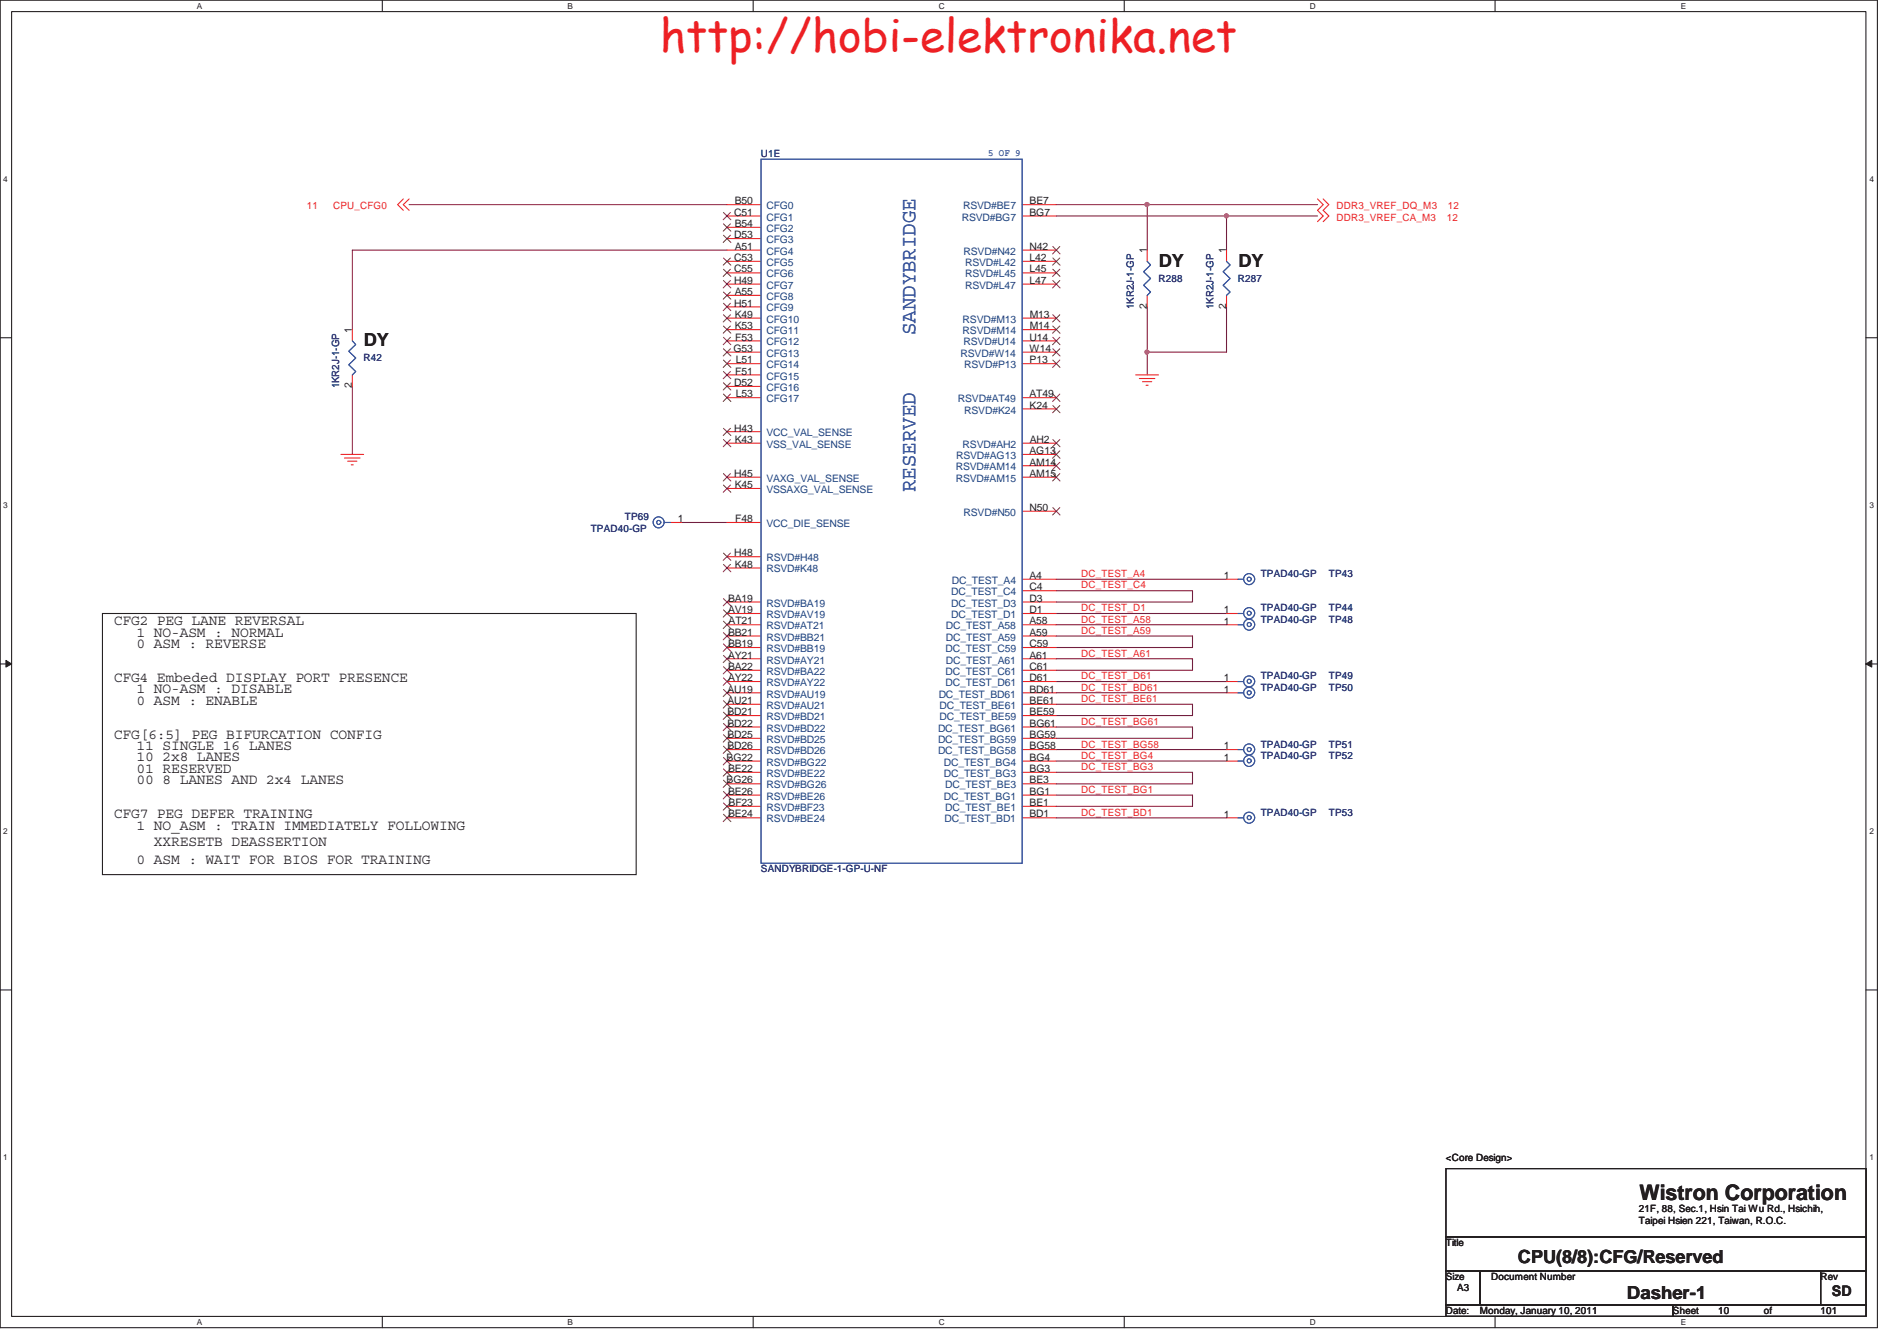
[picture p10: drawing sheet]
<svg xmlns="http://www.w3.org/2000/svg" width="297mm" height="210mm" viewBox="0 0 297 210" stroke-linecap="round" stroke-linejoin="round" font-family="sans-serif">
<path d="M0 0h294v207.9h-294zM1.8 1.8h290.4v204.3h-290.4z" fill="none" stroke="#231f20" stroke-width=".17"/>
<g fill="#fff">
<path d="M30.8 .2h.8v1.4h-.8z"/>
<path d="M30.8 206.3h.8v1.4h-.8z"/>
</g>
<path d="M59.9 0v1.8M59.9 206.1v1.8" fill="none" stroke="#231f20" stroke-width=".17"/>
<g fill="#fff">
<path d="M88.9 .2h.8v1.4h-.8z"/>
<path d="M88.9 206.3h.8v1.4h-.8z"/>
</g>
<path d="M117.9 0v1.8M117.9 206.1v1.8" fill="none" stroke="#231f20" stroke-width=".17"/>
<g fill="#fff">
<path d="M146.9 .2h.9v1.4h-.9z"/>
<path d="M146.9 206.3h.9v1.4h-.9z"/>
</g>
<path d="M176 0v1.8M176 206.1v1.8" fill="none" stroke="#231f20" stroke-width=".17"/>
<g fill="#fff">
<path d="M205 .2h.9v1.4h-.9z"/>
<path d="M205 206.3h.9v1.4h-.9z"/>
</g>
<path d="M234.1 0v1.8M234.1 206.1v1.8" fill="none" stroke="#231f20" stroke-width=".17"/>
<g fill="#fff">
<path d="M263.1 .2h.8v1.4h-.8z"/>
<path d="M263.1 206.3h.8v1.4h-.8z"/>
<path d="M.5 27.3h.7v1.4h-.7z"/>
<path d="M292.7 27.3h.6v1.4h-.6z"/>
<path d="M.5 78.4h.7v1.4h-.7z"/>
<path d="M292.7 78.4h.6v1.4h-.6z"/>
</g>
<path d="M0 52.9h1.8M292.2 52.9h1.8" fill="none" stroke="#231f20" stroke-width=".17"/>
<g fill="#fff">
<path d="M.5 129.5h.7v1.4h-.7z"/>
<path d="M292.7 129.5h.6v1.4h-.6z"/>
</g>
<path d="M0 104h1.8M292.2 104h1.8" fill="none" stroke="#231f20" stroke-width=".17"/>
<path d="M.9 103.4l.9 .6-.9 .5z" fill="#231f20"/>
<path d="M.9 103.4l.9 .6-.9 .5z" fill="none" stroke="#231f20" stroke-width=".16"/>
<path d="M292.2 104l.9-.6v1.1z" fill="#231f20"/>
<path d="M292.2 104l.9-.6v1.1z" fill="none" stroke="#231f20" stroke-width=".16"/>
<g fill="#fff">
<path d="M.5 180.6h.7v1.4h-.7z"/>
<path d="M292.7 180.6h.6v1.4h-.6z"/>
</g>
<path d="M0 155h1.8M292.2 155h1.8" fill="none" stroke="#231f20" stroke-width=".17"/>
<g fill="none" stroke="#7f1542" stroke-width=".17">
<path d="M64.1 32h49.7M113.8 39.2h-58.6v12.4M165.4 32h40.9M165.4 33.8h26.7M179.6 32v7.2M55.2 60.5v10.7M165.4 92.5h21.3v1.8h-21.3M165.4 96.1h26.7M165.4 97.8h26.7M165.4 99.6h21.3v1.8h-21.3M165.4 90.7h26.7M165.4 106.7h26.7"/>
<path d="M165.4 108.5h26.7M165.4 117.4h26.7M165.4 119.2h26.7M165.4 103.2h21.3v1.8h-21.3M165.4 110.3h21.3v1.7h-21.3M165.4 113.8h21.3v1.8h-21.3M165.4 128.1h26.7M165.4 120.9h21.3v1.8h-21.3M165.4 124.5h21.3v1.8h-21.3"/>
</g>
<circle cx="179.6" cy="32" r=".32" fill="#b8529f"/>
<circle cx="179.6" cy="32" r=".32" fill="none" stroke="#b8529f" stroke-width=".17"/>
<path d="M192.1 33.8h14.2M179.6 48.1v7M192.1 48.1v7" fill="none" stroke="#7f1542" stroke-width=".17"/>
<circle cx="192" cy="33.8" r=".33" fill="#b8529f"/>
<circle cx="192" cy="33.8" r=".33" fill="none" stroke="#b8529f" stroke-width=".17"/>
<path d="M192.1 55.1h-12.5v3.6" fill="none" stroke="#7f1542" stroke-width=".17"/>
<circle cx="179.6" cy="55.1" r=".32" fill="#b8529f"/>
<circle cx="179.6" cy="55.1" r=".32" fill="none" stroke="#b8529f" stroke-width=".17"/>
<path d="M192.1 33.8v5.4M106.7 81.8h7.1" fill="none" stroke="#7f1542" stroke-width=".17"/>
<g fill="none" stroke="#ec2426" stroke-width=".17">
<path d="M63.1 31.2l-.8 .8 .8 .9M64.1 31.2l-1 .8 1 .9M113.8 32h5.4M113.8 33.8h5.4M113.8 35.6h5.4M113.8 37.4h5.4M113.8 39.2h5.4M160.1 32h5.3M160.1 33.8h5.3M160.1 39.2h5.3M179.6 39.2v1.7M192.1 39.2v1.7"/>
<path d="M206.3 31.2l.9 .8-.9 .9 .9 .9-.9 .9M207.2 31.2l.9 .8-.9 .9 .9 .9-.9 .9M55.2 51.6v1.8M55.2 58.7v1.8M113.8 58.7h5.4M113.8 40.9h5.4M113.8 42.7h5.4M113.8 44.5h5.4M113.8 46.3h5.4M113.8 48.1h5.4M113.8 49.8h5.4M113.8 51.6h5.4"/>
<path d="M113.8 53.4h5.4M113.8 55.1h5.4M113.8 56.9h5.4M160.1 40.9h5.3M160.1 42.7h5.3M160.1 44.5h5.3M160.1 49.8h5.3M160.1 51.6h5.3M160.1 53.4h5.3M160.1 55.1h5.3M160.1 56.9h5.3M177.8 58.7h3.6"/>
<path d="M178.4 59.3h2.4M178.9 59.8h1.4M179.6 46.3v1.8M192.1 46.3v1.8M53.4 71.2h3.5M53.9 71.7h2.5M54.4 72.2h1.5M55 72.8h.3M113.8 60.5h5.4M113.8 62.3h5.4M113.8 67.6h5.4M113.8 69.4h5.4"/>
<path d="M113.8 74.7h5.4M113.8 76.5h5.4M160.1 71.2h5.3M160.1 62.3h5.3M160.1 69.4h5.3M160.1 74.7h5.3M160.1 72.9h5.3M160.1 64h5.3M179.5 60.3h.3M105 81.8h1.7M113.8 81.8h5.4M113.8 97.8h5.4"/>
<path d="M113.8 99.6h5.4M113.8 96.1h5.4M113.8 94.3h5.4M113.8 87.2h5.4M113.8 88.9h5.4M160.1 90.7h5.3M160.1 97.8h5.3M160.1 99.6h5.3M160.1 92.5h5.3M160.1 96.1h5.3M160.1 94.3h5.3M160.1 80h5.3"/>
<path d="M192.1 90.7h1.8M192.1 97.8h1.8M192.1 96.1h1.8M113.8 106.7h5.4M113.8 117.4h5.4M113.8 103.2h5.4M113.8 108.5h5.4M113.8 112h5.4M113.8 110.3h5.4M113.8 119.2h5.4M113.8 115.6h5.4M113.8 113.8h5.4"/>
<path d="M113.8 101.4h5.4M113.8 105h5.4M160.1 106.7h5.3M160.1 117.4h5.3M160.1 103.2h5.3M160.1 108.5h5.3M160.1 112h5.3M160.1 110.3h5.3M160.1 119.2h5.3M160.1 115.6h5.3M160.1 113.8h5.3M160.1 101.4h5.3"/>
<path d="M160.1 105h5.3M192.1 106.7h1.8M192.1 117.4h1.8M192.1 108.5h1.8M192.1 119.2h1.8M113.8 128.1h5.4M113.8 126.3h5.4M113.8 122.7h5.4M113.8 124.5h5.4M113.8 120.9h5.4M160.1 128.1h5.3M160.1 126.3h5.3"/>
<path d="M160.1 122.7h5.3M160.1 124.5h5.3M160.1 120.9h5.3M192.1 128.1h1.8"/>
</g>
<path d="M16 96.1h83.6v40.9h-83.6zM226.4 183h65.8v10.7h-65.8zM226.4 193.7h65.8v5.3h-65.8zM226.4 199h5.3v5.3h-5.3zM231.7 199h53.4v5.3h-53.4zM285.1 199h7.1v5.3h-7.1zM226.4 204.3h35.6v1.8h-35.6zM262 204.3h30.2v1.8h-30.2z" fill="none" stroke="#231f20" stroke-width=".17"/>
<g fill="none" stroke="#3a53a4" stroke-width=".17">
<path d="M119.2 24.9h40.9v110.3h-40.9zM55.2 53.4l.5 .5-1.1 1.1 1.1 1.1-1.1 1 1.1 1.1-.5 .5M179.6 40.9l.6 .6-1.1 1 1.1 1.1-1.1 1.1 1.1 1-.6 .6M192.1 40.9l.5 .6-1.1 1 1.1 1.1-1.1 1.1 1.1 1-.5 .6M104.1 81.8h.9M193.9 90.7h.8M193.9 97.8h.8M193.9 96.1h.8M193.9 106.7h.8M193.9 117.4h.8M193.9 108.5h.8M193.9 119.2h.8"/>
<path d="M193.9 128.1h.8"/>
<circle cx="103.1" cy="81.8" r=".86"/>
<circle cx="103.1" cy="81.8" r=".33"/>
<circle cx="195.6" cy="96" r=".87"/>
<circle cx="195.6" cy="97.8" r=".86"/>
<circle cx="195.6" cy="90.7" r=".86"/>
<circle cx="195.6" cy="97.8" r=".33"/>
<circle cx="195.6" cy="90.7" r=".33"/>
<circle cx="195.6" cy="96" r=".33"/>
<circle cx="195.6" cy="119.1" r=".86"/>
<circle cx="195.6" cy="106.7" r=".86"/>
<circle cx="195.6" cy="117.3" r=".86"/>
<circle cx="195.6" cy="108.5" r=".86"/>
<circle cx="195.6" cy="106.7" r=".33"/>
<circle cx="195.6" cy="117.4" r=".33"/>
<circle cx="195.6" cy="108.5" r=".33"/>
<circle cx="195.6" cy="119.1" r=".32"/>
<circle cx="195.6" cy="128" r=".86"/>
<circle cx="195.6" cy="128" r=".32"/>
</g>
<g fill="none" stroke="#7f431c" stroke-width=".16">
<path d="M113.3 33.3l1.1 1.1M113.3 35l1.1 1.2M113.3 36.8l1.1 1.2M114.4 33.3l-1.2 1.1M114.4 35l-1.2 1.2M114.4 36.8l-1.2 1.2M164.9 38.6l1.1 1.2M165.9 38.6l-1.1 1.2M113.3 40.4l1.1 1.1M113.3 42.2l1.1 1.1M113.3 43.9l1.1 1.2M113.3 45.7l1.1 1.2"/>
<path d="M113.3 47.5l1.1 1.2M113.3 49.3l1.1 1.1M113.3 51.1l1.1 1.1M113.3 52.8l1.1 1.2M113.3 54.6l1.1 1.1M113.3 56.4l1.1 1.1M113.3 58.2l1.1 1.1M113.3 59.9l1.1 1.2M114.4 40.4l-1.2 1.1M114.4 42.2l-1.2 1.1M114.4 43.9l-1.2 1.2M114.4 45.7l-1.2 1.2"/>
<path d="M114.4 47.5l-1.2 1.2M114.4 49.3l-1.2 1.1M114.4 51.1l-1.2 1.1M114.4 52.8l-1.2 1.2M114.4 54.6l-1.2 1.1M114.4 56.4l-1.2 1.1M114.4 58.2l-1.2 1.1M114.4 59.9l-1.2 1.2M164.9 40.4l1.1 1.1M164.9 42.2l1.1 1.1M164.9 43.9l1.1 1.2M164.9 49.3l1.1 1.1"/>
<path d="M164.9 51.1l1.1 1.1M164.9 52.8l1.1 1.2M164.9 54.6l1.1 1.1M164.9 56.4l1.1 1.1M165.9 51.1l-1.1 1.1M165.9 40.4l-1.1 1.1M165.9 42.2l-1.1 1.1M165.9 43.9l-1.1 1.2M165.9 49.3l-1.1 1.1M165.9 52.8l-1.1 1.2M165.9 54.6l-1.1 1.1M165.9 56.4l-1.1 1.1"/>
<path d="M113.3 61.7l1.1 1.2M113.3 67.1l1.1 1.1M113.3 68.8l1.1 1.2M113.3 74.2l1.1 1.1M113.3 76l1.1 1.1M114.4 61.7l-1.2 1.2M114.4 67.1l-1.2 1.1M114.4 68.8l-1.2 1.2M114.4 74.2l-1.2 1.1M114.4 76l-1.2 1.1M164.9 68.8l1.1 1.2M164.9 70.6l1.1 1.2"/>
<path d="M164.9 72.4l1.1 1.1M164.9 74.2l1.1 1.1M164.9 79.5l1.1 1.1M164.9 61.7l1.1 1.2M164.9 63.5l1.1 1.1M165.9 68.8l-1.1 1.2M165.9 70.6l-1.1 1.2M165.9 72.4l-1.1 1.1M165.9 74.2l-1.1 1.1M165.9 79.5l-1.1 1.1M165.9 61.7l-1.1 1.2M165.9 63.5l-1.1 1.1"/>
<path d="M113.3 93.7l1.1 1.2M113.3 95.5l1.1 1.1M113.3 97.3l1.1 1.1M113.3 99.1l1.1 1.1M113.3 86.6l1.1 1.1M113.3 88.4l1.1 1.1M114.4 93.7l-1.2 1.2M114.4 95.5l-1.2 1.1M114.4 97.3l-1.2 1.1M114.4 99.1l-1.2 1.1M114.4 86.6l-1.2 1.1M114.4 88.4l-1.2 1.1"/>
<path d="M113.3 100.8l1.1 1.2M113.3 102.6l1.1 1.2M113.3 104.4l1.1 1.1M113.3 106.2l1.1 1.1M113.3 108l1.1 1.1M113.3 109.7l1.1 1.2M113.3 111.5l1.1 1.1M113.3 113.3l1.1 1.1M113.3 115l1.1 1.2M113.3 116.8l1.1 1.2M113.3 118.6l1.1 1.2M114.4 100.8l-1.2 1.2"/>
<path d="M114.4 102.6l-1.2 1.2M114.4 104.4l-1.2 1.1M114.4 106.2l-1.2 1.1M114.4 108l-1.2 1.1M114.4 109.7l-1.2 1.2M114.4 111.5l-1.2 1.1M114.4 113.3l-1.2 1.1M114.4 115l-1.2 1.2M114.4 116.8l-1.2 1.2M114.4 118.6l-1.2 1.2M113.3 120.4l1.1 1.1M113.3 122.2l1.1 1.1"/>
<path d="M113.3 123.9l1.1 1.2M113.3 125.7l1.1 1.2M113.3 127.5l1.1 1.2M114.4 120.4l-1.2 1.1M114.4 122.2l-1.2 1.1M114.4 123.9l-1.2 1.2M114.4 125.7l-1.2 1.2M114.4 127.5l-1.2 1.2"/>
</g>
<circle cx="179.6" cy="32" r=".32" fill="#b8529f"/>
<circle cx="179.6" cy="32" r=".32" fill="none" stroke="#b8529f" stroke-width=".17"/>
<circle cx="192" cy="33.8" r=".33" fill="#b8529f"/>
<circle cx="192" cy="33.8" r=".33" fill="none" stroke="#b8529f" stroke-width=".17"/>
<circle cx="179.6" cy="55.1" r=".32" fill="#b8529f"/>
<circle cx="179.6" cy="55.1" r=".32" fill="none" stroke="#b8529f" stroke-width=".17"/>
<text font-size="7.1" fill="#ed2024" x="103.3" y="8.1">http://hobi-elektronika.net</text>
<g font-size="3.3" fill="#3a53a4">
<text x="143.3" y="52.5" transform="rotate(-90 143.3 52.5)">SANDYBRIDGE</text>
<text x="143.3" y="77.1" transform="rotate(-90 143.3 77.1)">RESERVED</text>
</g>
<text font-size="3.3" fill="#231f20" x="256.7" y="187.9">Wistron Corporation</text>
<g font-size="2.8" fill="#231f20">
<text x="181.5" y="41.8">DY</text>
<text x="193.9" y="41.8">DY</text>
<text x="57" y="54.2">DY</text>
<text x="237.7" y="197.7">CPU(8/8):CFG/Reserved</text>
<text x="254.8" y="203.4">Dasher-1</text>
</g>
<g font-size="2.3" fill="#231f20">
<text x="17.8" y="97.9">CFG2 PEG LANE REVERSAL</text>
<text x="21.4" y="99.7">1 NO-ASM : NORMAL</text>
<text x="21.4" y="101.5">0 ASM : REVERSE</text>
<text x="17.8" y="106.8">CFG4 Embeded DISPLAY PORT PRESENCE</text>
<text x="21.4" y="108.6">1 NO-ASM : DISABLE</text>
<text x="21.4" y="110.3">0 ASM : ENABLE</text>
<text x="17.8" y="115.7">CFG[6:5] PEG BIFURCATION CONFIG</text>
<text x="21.4" y="117.5">11 SINGLE 16 LANES</text>
<text x="21.4" y="119.2">10 2x8 LANES</text>
<text x="21.4" y="121">01 RESERVED</text>
<text x="21.4" y="122.8">00 8 LANES AND 2x4 LANES</text>
<text x="17.8" y="128.1">CFG7 PEG DEFER TRAINING</text>
<text x="21.4" y="129.9">1 NO_ASM : TRAIN IMMEDIATELY FOLLOWING</text>
<text x="21.4" y="135.2">0 ASM : WAIT FOR BIOS FOR TRAINING</text>
<text x="24.1" y="132.4">XXRESETB DEASSERTION</text>
<text x="286.8" y="202.9">SD</text>
</g>
<g font-size="1.6" fill="#2d2d72">
<text x="119.2" y="24.6">U1E</text>
<text x="181.4" y="44.1">R288</text>
<text x="193.8" y="44.1">R287</text>
<text x="177.6" y="48.4" transform="rotate(-90 177.6 48.4)">1KR2J-1-GP</text>
<text x="190" y="48.4" transform="rotate(-90 190 48.4)">1KR2J-1-GP</text>
<text x="56.9" y="56.6">R42</text>
<text x="53.1" y="60.8" transform="rotate(-90 53.1 60.8)">1KR2J-1-GP</text>
<text x="92.5" y="83.3">TPAD40-GP</text>
<text x="97.8" y="81.5">TP69</text>
<text x="197.4" y="90.4">TPAD40-GP</text>
<text x="197.4" y="95.7">TPAD40-GP</text>
<text x="208.1" y="90.4">TP43</text>
<text x="208.1" y="95.7">TP44</text>
<text x="197.4" y="97.5">TPAD40-GP</text>
<text x="208.1" y="97.5">TP48</text>
<text x="197.4" y="106.4">TPAD40-GP</text>
<text x="208.1" y="106.4">TP49</text>
<text x="197.4" y="108.2">TPAD40-GP</text>
<text x="208.1" y="108.2">TP50</text>
<text x="197.4" y="117.1">TPAD40-GP</text>
<text x="197.4" y="118.8">TPAD40-GP</text>
<text x="208.1" y="117.1">TP51</text>
<text x="208.1" y="118.8">TP52</text>
<text x="197.4" y="127.7">TPAD40-GP</text>
<text x="208.1" y="127.7">TP53</text>
<text x="119.2" y="136.6">SANDYBRIDGE-1-GP-U-NF</text>
</g>
<text font-size="1.6" fill="#3a53a4" x="154.7" y="24.4">5 OF 9</text>
<g font-size="1.6" fill="#ec2426">
<text x="48" y="32.8">11</text>
<text x="52.1" y="32.8">CPU_CFG0</text>
<text x="209.3" y="32.8">DDR3_VREF_DQ_M3</text>
<text x="209.3" y="34.5">DDR3_VREF_CA_M3</text>
<text x="226.6" y="34.5">12</text>
<text x="226.7" y="32.8">12</text>
<text x="169.3" y="90.4">DC_TEST_A4</text>
<text x="169.3" y="95.7">DC_TEST_D1</text>
<text x="169.3" y="92.1">DC_TEST_C4</text>
<text x="169.3" y="97.5">DC_TEST_A58</text>
<text x="169.3" y="99.3">DC_TEST_A59</text>
<text x="169.3" y="106.4">DC_TEST_D61</text>
<text x="169.3" y="102.8">DC_TEST_A61</text>
<text x="169.3" y="108.2">DC_TEST_BD61</text>
<text x="169.3" y="109.9">DC_TEST_BE61</text>
<text x="169.3" y="113.5">DC_TEST_BG61</text>
<text x="169.3" y="117.1">DC_TEST_BG58</text>
<text x="169.3" y="118.8">DC_TEST_BG4</text>
<text x="169.3" y="120.6">DC_TEST_BG3</text>
<text x="169.3" y="124.1">DC_TEST_BG1</text>
<text x="169.3" y="127.7">DC_TEST_BD1</text>
</g>
<g font-size="1.6" fill="#231f20">
<text x="115" y="33.8">C51</text>
<text x="115.1" y="32">B50</text>
<text x="115.1" y="35.5">B54</text>
<text x="161.2" y="33.8">BG7</text>
<text x="161.2" y="32">BE7</text>
<text x="115" y="37.3">D53</text>
<text x="115" y="40.9">C53</text>
<text x="115.1" y="39.1">A51</text>
<text x="161.2" y="40.9">L42</text>
<text x="161.2" y="39.1">N42</text>
<text x="179.6" y="39.7" transform="rotate(-90 179.6 39.7)">1</text>
<text x="192" y="39.7" transform="rotate(-90 192 39.7)">1</text>
<text x="115" y="42.7">C55</text>
<text x="115" y="44.4">H49</text>
<text x="115" y="48">H51</text>
<text x="115.1" y="46.2">A55</text>
<text x="161.2" y="42.7">L45</text>
<text x="161.2" y="44.4">L47</text>
<text x="55.1" y="52.1" transform="rotate(-90 55.1 52.1)">1</text>
<text x="115.1" y="49.8">K49</text>
<text x="115.1" y="51.6">K53</text>
<text x="115.1" y="53.3">F53</text>
<text x="161.2" y="53.3">U14</text>
<text x="161.2" y="49.8">M13</text>
<text x="161.2" y="51.6">M14</text>
<text x="179.6" y="48.4" transform="rotate(-90 179.6 48.4)">2</text>
<text x="192" y="48.4" transform="rotate(-90 192 48.4)">2</text>
<text x="114.8" y="55.1">G53</text>
<text x="115.1" y="58.7">F51</text>
<text x="115.2" y="56.9">L51</text>
<text x="161.2" y="55.1">W14</text>
<text x="161.2" y="56.9">P13</text>
<text x="55.1" y="60.8" transform="rotate(-90 55.1 60.8)">2</text>
<text x="115" y="60.4">D52</text>
<text x="115.2" y="62.2">L53</text>
<text x="161.2" y="62.2">AT49</text>
<text x="161.2" y="64">K24</text>
<text x="115" y="67.6">H43</text>
<text x="115.1" y="69.3">K43</text>
<text x="161.2" y="71.1">AG13</text>
<text x="161.2" y="69.3">AH2</text>
<text x="115" y="74.7">H45</text>
<text x="115.1" y="76.5">K45</text>
<text x="161.2" y="72.9">AM14</text>
<text x="161.2" y="74.7">AM15</text>
<text x="106.1" y="81.8">1</text>
<text x="115.1" y="81.8">F48</text>
<text x="161.2" y="80">N50</text>
<text x="115" y="87.1">H48</text>
<text x="115.1" y="88.9">K48</text>
<text x="114" y="94.2">BA19</text>
<text x="161.2" y="90.7">A4</text>
<text x="161.2" y="92.4">C4</text>
<text x="161.2" y="94.2">D3</text>
<text x="191.6" y="90.7">1</text>
<text x="191.6" y="96">1</text>
<text x="114" y="96">AV19</text>
<text x="114" y="99.6">BB21</text>
<text x="114" y="101.3">BB19</text>
<text x="114.1" y="97.8">AT21</text>
<text x="161.2" y="97.8">A58</text>
<text x="161.2" y="99.6">A59</text>
<text x="161.2" y="101.3">C59</text>
<text x="161.2" y="96">D1</text>
<text x="191.6" y="97.8">1</text>
<text x="114" y="103.1">AY21</text>
<text x="114" y="104.9">BA22</text>
<text x="114" y="106.7">AY22</text>
<text x="161.2" y="103.1">A61</text>
<text x="161.2" y="104.9">C61</text>
<text x="161.2" y="106.7">D61</text>
<text x="191.6" y="106.7">1</text>
<text x="113.9" y="108.5">AU19</text>
<text x="113.9" y="110.2">AU21</text>
<text x="113.9" y="112">BD21</text>
<text x="113.9" y="113.8">BD22</text>
<text x="161.2" y="108.5">BD61</text>
<text x="161.2" y="113.8">BG61</text>
<text x="161.2" y="112">BE59</text>
<text x="161.2" y="110.2">BE61</text>
<text x="191.6" y="108.4">1</text>
<text x="113.8" y="119.1">BG22</text>
<text x="113.9" y="115.6">BD25</text>
<text x="113.9" y="117.4">BD26</text>
<text x="161.2" y="117.4">BG58</text>
<text x="161.2" y="115.6">BG59</text>
<text x="161.2" y="119.1">BG4</text>
<text x="191.6" y="117.3">1</text>
<text x="191.6" y="119.1">1</text>
<text x="113.8" y="122.7">BG26</text>
<text x="114" y="120.9">BE22</text>
<text x="114" y="124.4">BE26</text>
<text x="161.2" y="124.4">BG1</text>
<text x="161.2" y="120.9">BG3</text>
<text x="161.2" y="122.7">BE3</text>
<text x="114" y="128">BE24</text>
<text x="114.1" y="126.2">BF23</text>
<text x="161.2" y="128">BD1</text>
<text x="161.2" y="126.2">BE1</text>
<text x="191.6" y="128">1</text>
<text x="226.4" y="181.8">&lt;Core Design&gt;</text>
<text x="256.6" y="189.8">21F, 88, Sec.1, Hsin Tai Wu Rd., Hsichih,</text>
<text x="256.6" y="191.6">Taipei Hsien 221, Taiwan, R.O.C.</text>
<text x="226.4" y="195.1">Title</text>
<text x="226.4" y="200.5">Size</text>
<text x="228.2" y="202.2">A3</text>
<text x="233.5" y="200.5">Document Number</text>
<text x="285.1" y="200.5">Rev</text>
<text x="226.4" y="205.8">Date:</text>
<text x="231.7" y="205.8">Monday, January 10, 2011</text>
<text x="261.9" y="205.8">Sheet</text>
<text x="269" y="205.8">10</text>
<text x="276.2" y="205.8">of</text>
<text x="285" y="205.8">101</text>
</g>
<g font-size="1.6" fill="#1d437e">
<text x="120" y="32.8">CFG0</text>
<text x="120" y="34.5">CFG1</text>
<text x="150.6" y="34.5">RSVD#BG7</text>
<text x="150.8" y="32.8">RSVD#BE7</text>
<text x="120" y="36.3">CFG2</text>
<text x="120" y="38.1">CFG3</text>
<text x="120" y="39.9">CFG4</text>
<text x="120" y="41.7">CFG5</text>
<text x="150.9" y="39.9">RSVD#N42</text>
<text x="151.1" y="41.7">RSVD#L42</text>
<text x="120" y="43.4">CFG6</text>
<text x="120" y="45.2">CFG7</text>
<text x="120" y="47">CFG8</text>
<text x="151.1" y="43.4">RSVD#L45</text>
<text x="151.1" y="45.2">RSVD#L47</text>
<text x="120" y="48.8">CFG9</text>
<text x="120" y="50.6">CFG10</text>
<text x="120" y="52.3">CFG11</text>
<text x="150.7" y="50.6">RSVD#M13</text>
<text x="150.7" y="52.3">RSVD#M14</text>
<text x="120" y="54.1">CFG12</text>
<text x="120" y="55.9">CFG13</text>
<text x="120" y="57.6">CFG14</text>
<text x="120" y="59.4">CFG15</text>
<text x="150.4" y="55.9">RSVD#W14</text>
<text x="150.9" y="54.1">RSVD#U14</text>
<text x="151" y="57.6">RSVD#P13</text>
<text x="120" y="61.2">CFG16</text>
<text x="120" y="63">CFG17</text>
<text x="150" y="63">RSVD#AT49</text>
<text x="151" y="64.8">RSVD#K24</text>
<text x="120" y="68.3">VCC_VAL_SENSE</text>
<text x="120" y="70.1">VSS_VAL_SENSE</text>
<text x="149.7" y="71.9">RSVD#AG13</text>
<text x="150.7" y="70.1">RSVD#AH2</text>
<text x="120" y="75.4">VAXG_VAL_SENSE</text>
<text x="120" y="77.2">VSSAXG_VAL_SENSE</text>
<text x="149.7" y="73.7">RSVD#AM14</text>
<text x="149.7" y="75.4">RSVD#AM15</text>
<text x="120" y="82.6">VCC_DIE_SENSE</text>
<text x="150.9" y="80.8">RSVD#N50</text>
<text x="120" y="87.9">RSVD#H48</text>
<text x="120" y="89.6">RSVD#K48</text>
<text x="120" y="95">RSVD#BA19</text>
<text x="148.9" y="93.2">DC_TEST_C4</text>
<text x="148.9" y="95">DC_TEST_D3</text>
<text x="149" y="91.4">DC_TEST_A4</text>
<text x="120" y="96.8">RSVD#AV19</text>
<text x="120" y="98.5">RSVD#AT21</text>
<text x="120" y="100.3">RSVD#BB21</text>
<text x="148.1" y="98.5">DC_TEST_A58</text>
<text x="148.1" y="100.3">DC_TEST_A59</text>
<text x="148.9" y="96.8">DC_TEST_D1</text>
<text x="120" y="102.1">RSVD#BB19</text>
<text x="120" y="103.9">RSVD#AY21</text>
<text x="120" y="105.7">RSVD#BA22</text>
<text x="120" y="107.4">RSVD#AY22</text>
<text x="148.1" y="102.1">DC_TEST_C59</text>
<text x="148.1" y="105.7">DC_TEST_C61</text>
<text x="148.1" y="107.4">DC_TEST_D61</text>
<text x="148.1" y="103.9">DC_TEST_A61</text>
<text x="120" y="109.2">RSVD#AU19</text>
<text x="120" y="111">RSVD#AU21</text>
<text x="120" y="112.8">RSVD#BD21</text>
<text x="147" y="109.2">DC_TEST_BD61</text>
<text x="147.1" y="112.8">DC_TEST_BE59</text>
<text x="147.1" y="111">DC_TEST_BE61</text>
<text x="120" y="114.6">RSVD#BD22</text>
<text x="120" y="116.3">RSVD#BD25</text>
<text x="120" y="118.1">RSVD#BD26</text>
<text x="120" y="119.9">RSVD#BG22</text>
<text x="146.9" y="118.1">DC_TEST_BG58</text>
<text x="146.9" y="116.3">DC_TEST_BG59</text>
<text x="146.9" y="114.6">DC_TEST_BG61</text>
<text x="147.8" y="119.9">DC_TEST_BG4</text>
<text x="120" y="121.7">RSVD#BE22</text>
<text x="120" y="123.4">RSVD#BG26</text>
<text x="120" y="125.2">RSVD#BE26</text>
<text x="147.8" y="125.2">DC_TEST_BG1</text>
<text x="147.8" y="121.7">DC_TEST_BG3</text>
<text x="148" y="123.4">DC_TEST_BE3</text>
<text x="120" y="127">RSVD#BF23</text>
<text x="120" y="128.8">RSVD#BE24</text>
<text x="147.9" y="128.8">DC_TEST_BD1</text>
<text x="148" y="127">DC_TEST_BE1</text>
</g>
<g font-size="1.3" fill="#231f20">
<text x="30.8" y="1.4">A</text>
<text x="88.9" y="1.4">B</text>
<text x="147" y="1.4">C</text>
<text x="205.1" y="1.4">D</text>
<text x="263.2" y="1.4">E</text>
<text x=".5" y="28.5">4</text>
<text x="292.7" y="28.5">4</text>
<text x=".5" y="79.6">3</text>
<text x="292.7" y="79.6">3</text>
<text x=".5" y="130.6">2</text>
<text x="292.7" y="130.6">2</text>
<text x=".5" y="181.7">1</text>
<text x="292.7" y="181.7">1</text>
<text x="30.8" y="207.4">A</text>
<text x="88.9" y="207.4">B</text>
<text x="147" y="207.4">C</text>
<text x="205.1" y="207.4">D</text>
<text x="263.2" y="207.4">E</text>
</g>
</svg>
